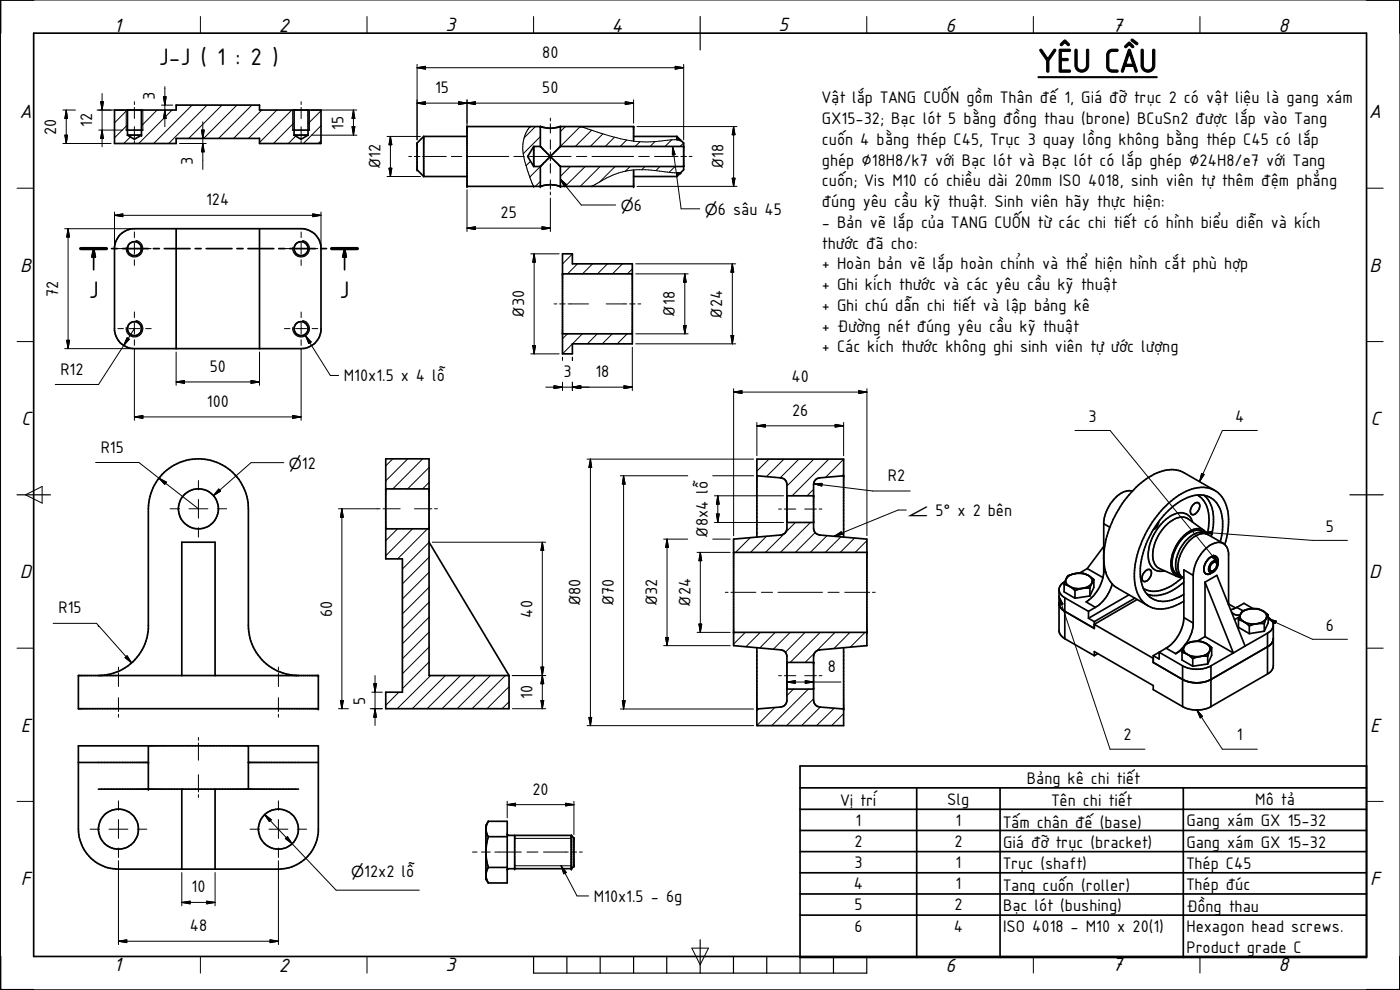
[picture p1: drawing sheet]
<svg xmlns="http://www.w3.org/2000/svg" width="420mm" height="297mm" viewBox="0 0 420 297" stroke-linecap="round" stroke-linejoin="round" font-family="sans-serif">
<g fill="none" stroke="#000" stroke-width=".3">
<path d="M.2 0h419.9v297h-419.9zM60.1 5v4.9M110.1 5v4.9M125.2 19.3v22.7M160.1 5v4.9M202.6 19.9l2.6 .4-2.6 .4zM205.2 19.3v22.7M260.1 5v4.9M310.1 5v4.9M360.1 5v4.9M18.9 33h3.7M19.9 33l.4 2.6h-.8z"/>
<path d="M19.9 33v10.1M29.1 33h8.2M29.6 39h7.3M30.2 30.5h.8l-.4 2.5zM30.6 39l.4 2.5h-.8zM30.6 28.1v15.9M37.9 33v6M38.2 33l-3.8 3.9M38.3 37.5l-3.9 3.9M40.3 30.5v.9M40.3 32.2v3.4M40.3 38v3.4"/>
<path d="M42.7 33l-.3 .3M42.9 33v6M47.1 33l-4.7 4.8M48.5 31.5h3.3M49.1 29h.8l-.4 2.5zM49.5 33l.4 2.6h-.8zM49.5 26v12M51.6 33l-10 10.1M53.2 31.5l-.3 .3M57.6 31.5l-11.5 11.6M60.5 39h.8l-.4 2.5zM60.9 36.5v14.3"/>
<path d="M62.1 31.5l-11.5 11.6M66.6 31.5l-10 10M71.1 31.5l-10 10M75.6 31.5l-10 10M78.6 33l-8.5 8.5M83.1 33l-8.5 8.5M87.6 33l-9.7 9.8M87.8 33v6M88.3 36.8l-6.2 6.3M90.4 30.5v.9M90.4 32.2v3.4M90.4 38v3.4"/>
<path d="M92.9 33v6M93.5 33h13.6M96.3 37.7l-5.3 5.4M96.3 33.2l-3.9 3.9M105.7 38h.8l-.4 2.6zM106.1 33l.4 2.6h-.8zM106.1 33v7.6M125.2 30.9l2.5-.4v.9zM125.2 20.3l2.5-.4v.8zM125.2 30.9h64.9M125.2 20.3h80M137.7 30.5l2.5 .4-2.5 .5z"/>
<path d="M137.7 30.5l5 .9v-.9l-5 .9zM140.2 30.9l2.5-.4v.9zM140.2 30v9.9M159 38l-.1 .2a10.2 10.2 0 0 0-1.9 7.9M159.1 38h.1M160.7 38l-3.4 3.3M165.2 35.4v.9M165.2 37.1v2.8M169.7 38l-1.5 1.5M174.1 38l-5.9 5.9M174.3 38h.1M174.3 38l6.6 2.1"/>
<path d="M177.5 39.1l-4.8 4.8M187.7 30.5l2.4 .4-2.4 .5zM190.1 30v7M191.2 38h30M220.2 38l.4 2.4h-.9zM220.2 38v17.9M5.1 56.5h5M18.9 43.1h14.4M19.5 40.6h.8l-.4 2.5zM39.1 41.1l-1.9 2M40.3 42.2v.9M53.9 43.1h8"/>
<path d="M60.9 43.1l.4 2.5h-.8zM88.8 40.8l-2.2 2.3M90.4 42.2v.9M93.5 40.6h13.6M96.3 42.2l-.8 .9M116.2 40.9h10M116.2 53h10M116.7 50.5h.9l-.4 2.5zM117.2 40.9l.4 2.5h-.9zM117.2 40.9v12.1M122.7 46.9h.8M124.3 46.9h1.7"/>
<path d="M126.8 46.9h7.1M135.5 46.9h3.1M140.2 46.9h12.5M140.2 56.9v12.6M154.2 46.9h3.1M157 46.1l1.2 4.7 2 5.1M158.9 46.9h12.5M159.2 48.4l-1.3 1.3M160.2 55.9h.1M162.2 54.4l-1.6 1.5M162.2 50l-3.2 3.1M162.2 41l-5.2 5.1"/>
<path d="M165.2 42v2.8M165.2 45.6v.8M165.2 47.5v.8M165.2 49.1v2.8M165.2 54v2.8M165.2 57.6v.9M165.2 59.4v10.1M168.2 53.8l1.9 1.7-.7 .5zM168.2 53.8l6.2 7.7h10.4M171.1 50l-2.9 2.9M173 46.9h3.1M175.6 50l-6 5.9"/>
<path d="M177.5 55.9h.1M177.7 46.9h12.4M180.1 50l-6 5.9M180.9 40.1a39.5 39.5 0 0 0 20.8 1.9l1.4-.1M180.9 40.2l-3.7 3.7M184.4 41.1l-2.8 2.8M184.6 50l-4.6 4.6M188.1 42l-2 1.9M189.1 50l-1.4 1.4M191.2 55.9h30M191.7 46.9h3.1M192.1 42.5l-1.5 1.4"/>
<path d="M193.6 50l-1 .9M196.4 46.9h7.1M196.6 42.5l-1.5 1.4M198.1 50l-1.3 1.2M201.6 42l-2 1.9M201.8 43.9l.8 2.5-.8 .1zM201.8 43.9l2.6 18.8h5.6M202.6 50l-1.8 1.7M203.1 51.9l-5.1-.5a33.1 33.1 0 0 0-8.4-.3 29.7 29.7 0 0 0-11.7 4.7l-.4 .1M204.3 46.9h1.7M205.1 42.9l-1 1M206.8 46.9h.9"/>
<path d="M219.7 53.5h.9l-.4 2.4zM410.1 56.5h5M19.4 68.6h20M20.4 68.6l.5 2.5h-.9zM20.4 68.6v36M34.4 64.6l2.5-.4v.8zM34.4 64.6h61.9M34.4 63.6v10M35.4 74.6h1.6M38.7 74.6h3.3M40.3 69.6v1.7M40.3 72.9v3.4"/>
<path d="M40.3 77.9v1.7M40.8 72.1a2.51 2.51 0 0 1 2 2.9 2.51 2.51 0 0 1-2.9 2.1 2.51 2.51 0 0 1-2-2.9M43.7 74.6h1.7M85.4 74.6h1.6M88.7 74.6h3.3M90.4 69.6v1.7M90.4 72.9v3.4M90.4 77.9v1.7M90.8 72.1a2.5 2.5 0 0 1 2 2.9 2.5 2.5 0 0 1-2.9 2.1 2.5 2.5 0 0 1-2-2.9M93.7 74.6h1.7M93.9 64.2l2.4 .4-2.4 .4zM96.3 63.6v10"/>
<path d="M140.2 68.5l2.5-.5v.9zM140.2 68.5h25M159.3 76.2h8.5M160.3 76.2l.4 2.5h-.8zM160.3 76.2v30M162.7 68l2.5 .5-2.5 .4zM171.8 76.2l-3 3M173.3 79.2l-3 3M177.8 79.2l-3 3M182.3 79.2l-3 3M186.8 79.2l-3 3M190.8 79.2h30"/>
<path d="M219.8 79.2l.4 2.5h-.8zM219.8 79.2v24M35.4 98.6h1.6M38.7 98.6h3.3M40.3 98.6h.1M40.3 93.6v1.7M40.3 96.9v3.4M40.3 98.6l-3.2 5.1M40.8 96.1a2.51 2.51 0 0 1 2 3 2.51 2.51 0 0 1-2.9 2 2.51 2.51 0 0 1-2-2.9M43.7 98.6h1.7M85.4 98.6h1.6M88.7 98.6h3.3"/>
<path d="M90.4 93.6v1.7M90.4 96.9v3.4M90.8 96.1a2.5 2.5 0 0 1 2 2.9 2.5 2.5 0 0 1-2.9 2.1 2.5 2.5 0 0 1-2-2.9M93.7 98.6h1.7M166.3 91.2h.8M168 91.2h1.6M170.5 91.2h6.1M181.9 91.2h6.2M189 91.2h1.6M189.8 80.7l-1.5 1.5M190.8 82.2h15.7M191.5 91.2h.8"/>
<path d="M205.1 97.7h.8l-.4 2.5zM205.5 82.2l.4 2.5h-.8zM205.5 82.2v18M5.1 102.5h5M19.4 104.6h20M20 102.1h.9l-.5 2.5zM37.1 103.7l-7.5 11.7h-13M38.1 101.3l.7 .5-1.7 1.9zM40.3 101.9v1.7M40.3 104.6v21.5M52.9 114.6l2.5-.4v.8zM52.9 114.6h25"/>
<path d="M52.9 105.6v10M75.3 114.2l2.6 .4-2.6 .4zM77.9 105.6v10M90.4 101.9v1.7M90.4 104.6v21.5M91.7 100.7l1.7 1.9-.7 .4zM91.7 100.7l7.4 11.9h2.5M159.3 106.2h8.5M159.9 103.7h.8l-.4 2.5zM163.8 116.2h26M166.3 115.7l2.5 .5-2.5 .4zM168.8 107.2v1"/>
<path d="M168.8 114.7v2.5M170.3 100.2l-1.5 1.4M171.8 116.2l2.5-.5v.9zM171.8 107.2v1M171.8 114.7v2.5M174.8 100.2l-6 6M179.3 100.2l-3 3M183.8 100.2l-3 3M187.3 115.7l2.5 .5-2.5 .4zM188.2 100.2l-3 3M189.8 103.1l-.1 .1M189.8 104.2v13"/>
<path d="M190.8 100.2h15.7M190.8 103.2h30M219.4 100.7h.8l-.4 2.5zM220.2 117.6l2.5-.4v.9zM220.2 116.6v44.1M220.2 117.6h40M257.7 117.2l2.5 .4-2.5 .5zM260.2 116.6v44.1M410.1 102.5h5M28.7 138.8h13l6 4.7M40.3 125.1l2.6-.4v.8zM40.3 125.1h50.1"/>
<path d="M85.2 138.8h-9.9l-11.3 9.9M87.8 124.7l2.6 .4-2.6 .4zM117.9 137.7l-2.1 2.1M122.4 137.7l-6.6 6.6M126.9 137.7l-9 9M176.2 137.8h50M177.2 137.8l.4 2.5h-.9zM177.2 137.8v79.9M227.1 127.8l2.6-.5v.8zM227.1 127.8h26.1M227.1 126.7v10M230.8 137.8l-3.7 3.6"/>
<path d="M235.3 137.8l-5.3 5.2M239.8 137.8l-5.7 5.6M244.3 137.8l-8.1 8M248.7 137.8l-11 11M250.6 127.3l2.6 .5-2.6 .3zM253.2 137.8l-5.4 5.4M253.2 126.7v10M322.6 129.2h10.6l32.3 39.6M377.3 129.2h-10.5l-6.8 15.3M7.7 148.5l4.9-2.5v5zM47.7 143.5l2.2 1.2-.5 .6zM47.7 143.5l11.9 9.2"/>
<path d="M51 152.7h2.9M56.7 152.7h5.7M59.6 152.7h.1M59.6 144.2v2.8M59.6 149.9v5.6M59.6 158.3v2.9M65.2 152.7h2.8M65.6 146.7l.6 .7-2.2 1.3zM101.6 152.7h12.5M102.6 152.7l.4 2.5h-.8zM102.6 152.7v59.9M114.9 152.7h5.2"/>
<path d="M119.3 158.7l-3.5 3.5M123.8 158.7l-8 8.1M124.4 152.7h5.2M128.3 158.7l-9 9M128.8 144.7l-2 2M128.8 140.3l-6.5 6.4M130.4 152.7h.9M186.2 142.7h20.2M187.1 142.7l.5 2.5h-.8zM187.1 142.7v70M213.9 142.7h12.3M214.4 156.8h20.8"/>
<path d="M214.4 148.8h20.8M215 154.2h.8l-.4 2.6zM215.4 148.8l.4 2.5h-.8zM215.4 148.8v8M233.7 152.7h.8M235.4 152.7h3.4M238.7 156.8l-3 3M241.5 152.7h3.5M243.2 156.8l-9 8.9M244.2 145.1l2.5-.1-.1 .8zM244.2 146.8l-2 2M244.2 145.1l2.5 .3h-.5"/>
<path d="M244.6 159.8l-5.9 5.9M245.8 152.7h.9M246.2 145.4h.1M246.2 145.4l15.7 1.9h11.3M253.2 142.3l-.5 .5M272 153h-2.5l-19.2 7.9M360.6 142l.8 .4-1.4 2.1zM361.3 159.7l2.6-.2-.1 .8zM361.3 159.7l32.6 2.4h10.5M128.8 176.2l-8 8M128.8 171.7l-8 8M128.8 167.2l-8 8"/>
<path d="M128.8 162.7l-8 8M129.7 162.7h34.1M162.8 162.7l.4 2.4h-.9zM162.8 162.7v49.9M199.2 161.8h7.2M200.2 161.8l.4 2.5h-.8zM200.2 161.8v31.9M209.2 165.7h9.9M210.2 165.7l.4 2.5h-.8zM210.2 165.7v24M213.9 161.8h5.2M217.7 177.7h.8"/>
<path d="M219.4 177.7h7.5M220.2 161.7v.1M225.2 161.3l-4.4 4.4M228.5 177.7h3.3M230.1 160.9l-4.9 4.8M233.5 177.7h13.3M235.5 160l-5.8 5.7M248.2 160.7l-5 5M248.5 177.7h3.3M250.3 160.9l2.2-1.3 .3 .7zM252.4 161.1l-4.7 4.6M253.5 177.7h7.5"/>
<path d="M256.5 161.4l-4.3 4.3M260.2 162.2l-3.5 3.5M261.8 177.7h.9M317.8 179l1.2 2.2-.8 .3zM317.8 179l15.4 45.8h10.4M363.6 167.1l.7-.6 1.2 2.3zM5.1 194.5h5M15.9 187h13.1l.5 .7M29.5 187.7h.1M29.5 187.7l10 11.2M37.5 197.3l.6-.5 1.4 2.1zM128.8 198.6l-8 8"/>
<path d="M128.8 194.1l-8 8M128.8 189.7l-8 8M128.8 185.2l-8 8M128.8 180.7l-8 8M199.2 193.7h19.9M199.8 191.3h.8l-.4 2.4zM209.2 189.7h9.9M209.8 187.2h.8l-.4 2.5zM223.7 189.7l-3.5 3.6M228.2 189.7l-4.4 4.4M232.7 189.7l-4.7 4.7M237.1 189.7l-5 5.1"/>
<path d="M241.6 189.7l-5.9 6M244.6 195.7l-3 3.1M246.2 189.7l-9.1 9.1M250.6 189.7l-5.7 5.8M255.1 189.7l-4.8 4.9M259.6 189.7l-4.4 4.5M260.2 193.7l-.1 .1M380.6 185.7l2.5 .7-.4 .7zM380.6 185.7l13.3 6.1h10.5M410.1 194.5h5M35.5 200.2v.8M35.5 201.8v4.2"/>
<path d="M35.5 209.3v4.2M35.5 214.3v.9M83.6 200.2v.8M83.6 201.8v4.2M83.6 209.3v4.2M83.6 214.3v.9M101.6 212.6h3M102.2 210.2h.8l-.4 2.4zM111.1 212.6h3.7M111.6 207.7h3.2M112.2 205.1h.8l-.4 2.6zM112.6 212.6l.4 2.6h-.8z"/>
<path d="M112.6 202.7v15M119.7 207.7l-3.9 3.9M129.2 202.7l-10 9.9M133.7 202.7l-10 9.9M138.2 202.7l-10 9.9M142.7 202.7l-10 9.9M147.2 202.7l-10 9.9M151.7 202.7l-10 9.9M152.8 210.6l-2.1 2M152.8 206l-6.6 6.6M153.7 202.7h10.1M153.7 212.6h10.1"/>
<path d="M162.3 200.2h.9l-.4 2.5zM162.3 210.2h.9l-.4 2.4zM162.8 202.7l.4 2.4h-.9zM176.2 217.7h50M176.7 215.3h.9l-.4 2.4zM186.2 212.7h40M186.8 210.2h.8l-.5 2.5zM227.7 212.7l-.6 .5M232.6 212.3l-5.5 5.4M233.7 202.7h.8M235.4 202.7h3.4M236.2 204.6l2.5-.4v.8z"/>
<path d="M236.2 204.6h16.2M238.1 206.8l-1.9 1.9M241.5 202.7h3.5M241.7 204.2l2.5 .4-2.5 .4zM242.6 206.8l-11 10.9M244.2 209.7l-8.1 8M245.8 202.7h.9M246.2 212.1l-5.6 5.6M250.3 212.5l-5.2 5.2M253.2 214.1l-3.6 3.6M359.2 213l1.7 1.9-.7 .5zM359.2 213l7.6 11.8h10.5"/>
<path d="M59.6 221.3v.8M59.6 222.9v5.2M59.6 232.5v5.1M59.6 238.4v.9M5.1 240.5h5M27 248.8h2.9M32.7 248.8h5.7M35.5 240.3v2.8M35.5 245.9v5.7M35.5 254.4v2.9M35.5 258.3v25.1M41.2 248.8h2.9"/>
<path d="M75 248.8h2.9M79.4 244.4l2 1.6-.6 .5zM79.4 244.4l8.3 8.8M80.7 248.8h5.7M83.6 240.3v2.8M83.6 245.9v5.7M83.6 254.4v2.9M83.6 258.3v25.1M85.6 251.6l.7-.6 1.4 2.2zM87.7 253.2l13.2 13.9h24.9M89.2 248.8h2.8M141.8 255.7h1.4"/>
<path d="M144.5 255.7h2.6M148.5 255.7h8M152.2 241.4l2.5-.4v.8zM152.2 241.4h20M152.2 240.4v5M154.5 251.5h17M154.5 259.8h17M158.1 255.7h3.3M163.1 255.7h7.4M168.4 259.8l1.6 2-.8 .4zM168.4 259.8l4.8 9h3.4M169.7 241l2.5 .4-2.5 .4z"/>
<path d="M171.4 255.7h1.6M172.2 240.4v10M173.9 255.7h.8M410.1 240.5h5M54.6 270.8l2.5-.4v.8zM54.6 270.8h9.9M54.6 261.8v10M62 270.4l2.5 .4-2.5 .4zM64.5 261.8v10M35.5 282.4l2.5-.4v.8zM35.5 282.4h48.1M60.1 287v5"/>
<path d="M81.1 282l2.5 .4-2.5 .4zM110.1 287v5M207.6 284.5h5l-2.5 5zM310.1 287v5M360.1 287v5"/>
</g>
<g fill="none" stroke="#000" stroke-width=".51">
<path d="M10.1 0h-9.9v9.9M410.1 0h10v9.9M34.4 33h18.5v-1.5h25v1.5h18.4v10.1h-18.4v-1.6h-25v1.6h-18.5zM37.9 39h5M38.3 33v7.6M42.4 33v7.6M87.8 39h5.1M88.3 33v7.6M92.4 33v7.6M162.2 38v5.9M168.2 38v5.9M38.3 40.6l2 1.2 2.1-1.2"/>
<path d="M38.3 40.6h4.1M88.3 40.6l2.1 1.2 2-1.2M88.3 40.6h4.1M127.2 40.9v12.1M127.2 40.9l-2 2v8l2 2.1M127.2 53h13M127.2 40.9h13M160.2 50h2M160.2 43.9l-1.8 3 1.8 3.1M160.2 43.9h2M160.2 43.9v6.1M162.2 50v5.9"/>
<path d="M162.2 43.9l6 6.1M168.2 50h37M168.2 43.9h37M168.2 50v5.9M168.2 43.9l-6 6.1M190.1 42.3v-4.3h-22a8.4 8.4 0 0 1-5.8 0h-22.1v17.9h22.1a8.3 8.3 0 0 1 5.8 0h22v-4.9M190.1 53h13M190.1 40.9h13M203.1 40.9v1l1.1 .1M203.1 40.9l1.1 1.1M204.2 42l1 .9v8l-2.1 2.1M204.2 51.9h-1.1v1.1"/>
<path d="M24.2 74.6h7.8M28.1 74.6l.5 2.5h-1zM28.1 74.6v6.3M33.5 74.6h1.8M36.1 70.4l1.9-1.3 1.8-.5h51.2a6 6 0 0 1 5.3 5.4v25.2a6 6 0 0 1-5.9 5.4h-50.1a6 6 0 0 1-5.9-5.4v-25.2l.4-1.7zM36.8 74.6h7.7M46 74.6h1.8M49.3 74.6h7.8M52.9 68.6v36M58.6 74.6h1.8M61.9 74.6h7.7M71.1 74.6h1.8"/>
<path d="M74.4 74.6h7.8M77.9 68.6v36M83.6 74.6h1.9M86.9 74.6h7.8M96.2 74.6h1.8M99.5 74.6h7.8M103.4 74.6l.5 2.5h-1zM103.4 74.6v6.3M168.8 76.2h3v3h18v24h-18v3h-3zM168.8 82.2h21M168.8 100.2h21M115.8 137.7h13v65h24v9.9h-37v-4.9h5v-40h-5z"/>
<path d="M115.8 158.7h13M115.8 146.7h13M227.1 142.7l7.2 .7a1.96 1.96 0 0 1 1.9 2v13.1a2 2 0 0 1-1.9 2l-14.1 1.3v31.9l14.1 1.3a1.96 1.96 0 0 1 1.9 2v13.1a2.08 2.08 0 0 1-1.9 2l-7.2 .6M236.2 156.8h8M236.2 148.8h8M253.2 142.7l-7.2 .7a1.96 1.96 0 0 0-1.8 2v13.1a2 2 0 0 0 1.8 2l14.2 1.3v31.9l-14.2 1.3a1.96 1.96 0 0 0-1.8 2v13.1a2.08 2.08 0 0 0 1.8 2l7.2 .6M331.2 157.1l1.9 1.1M339.8 147.4a5.7 5.7 0 0 0-5.8 2.8 12.1 12.1 0 0 0-2.8 6.4v15.4a12 12 0 0 1-5.2 8.6l2.7 1.6M347.8 156.5a2.98 2.98 0 0 1-1.7 2.4M357.9 156.7a3.8 3.8 0 0 0-5.7-2.3 14.4 14.4 0 0 0-7.5 13.6 3.7 3.7 0 0 0 4.8 3.3M358 151.5l.3-.2a1.05 1.05 0 0 1 1.5-.3 2.52 2.52 0 0 1-2 3.4 1.73 1.73 0 0 1 0-2.7zM359.4 148.5a9 9 0 0 1 3.3 9.3l-.4 2.5"/>
<path d="M361.3 159.1l-4.7-3.4a4.6 4.6 0 0 0-5.5 .9 13 13 0 0 0-5 11.6l.6 1.3 .9 .9 5.7 2.6M361.3 148.6a9.9 9.9 0 0 1 2.8 8.9l-.6 3.5M364.6 147.2l-9.2-5.3a10.3 10.3 0 0 0-10.6 1.3 31.9 31.9 0 0 0-13.6 23.5M128.8 162.7l24 40M220.2 165.7h40M227.1 161.1v-23.3h26.1v23.3M317.8 177.3l.7 1.3 1.1 .8M319.4 175.3v2.3l3.2 1.9M319.4 175.3l1.6 .6M319.6 179.4v12.2M319.6 179.4l7.1 4M319.6 174.4a3.8 3.8 0 0 0-1.8 2.2v12.9l.5 1 1.3 1.1"/>
<path d="M319.9 174a1.81 1.81 0 0 0 1.1 1.9M319.9 173.7l-.5 1.6M319.9 173.7l-.1 .3M321 175.9l1.6 .6h2.3M321 175.9l1.6 1.3M322.6 177.2v2.3M323.3 172l-2.7 .7-.7 1M324.2 172l1.7 .3M324.9 176.5l-2.3 .7M326.3 172.5l.4 .2M326.3 170.6l4.7 2.7M326.3 170.6l-2.4 1.4"/>
<path d="M326.7 172.7l1.6 1.2M326.7 172.7a1.92 1.92 0 0 1 1.1 1.9M326.7 172.7l-1.7-.7h-1.8a4.2 4.2 0 0 0-3.3 1.7M327.1 178.8l-4.5 .7M327.1 176.5v2.3M327.1 176.5h-2.2M327.7 174.9l-.1 .3a4 4 0 0 1-2.7 1.3M327.7 174.9l-.6 1.6M327.8 174.6l-.1 .3M328.3 173.9v2.3l-1.2 2.6M328.3 173.9l-.5 .7M331.2 164l-4.9 6.6"/>
<path d="M331.2 171.4l.7 .3M331.2 167.6a9.9 9.9 0 0 0 4.2 8.9l9.2 5.3M333.8 175.2a11.9 11.9 0 0 1-5.1 7M338.8 178.5l-12.1 7M340.6 179.5l-12.2 7M341.3 179.9l-12.9 7.4 17.7 10.2M343.1 176.6a6.7 6.7 0 0 0 9.3 3.2l2.9-1.5M343.6 171.5a1.06 1.06 0 0 1 .9-.6 1.06 1.06 0 0 1 1 .5 2.51 2.51 0 0 1-2.4 3 2 2 0 0 1 .5-2.9zM354.4 173l.3 .2M354.7 173.2l.6 .3M354.8 173.3a11.7 11.7 0 0 1-10.1 3.9l-1.5-.6M355.3 174.7a11.9 11.9 0 0 1-10.5 3.7l-.6-.1"/>
<path d="M358.1 172.6a11.2 11.2 0 0 1 6.5-9.7 2.99 2.99 0 0 1 4.1 3.1v15.2M358.1 172.6v14.9a10.6 10.6 0 0 1-2.2 5.6M358.1 172.6l-2.8-1.6v14.3M361.6 174.7l3.6-2.1 8.5 21.2M361.6 174.7v16.3M361.6 174.7l8.6 21.2M361.9 160a4.5 4.5 0 0 0-6.4 .9 10.9 10.9 0 0 0-3.6 9.4l.8 1.6 1.7 1.1M361.9 160a4.3 4.3 0 0 0-4.8 1.1 11.3 11.3 0 0 0-4.1 9.9l.5 1.2 .9 .8M361.9 160l.3 .3M362.2 160.3a5.7 5.7 0 0 0-5.8 2.6 9.5 9.5 0 0 0-2.4 9.4l.7 .9M362.2 160.3l5 2.8M362.2 160.3a3.3 3.3 0 0 0-5-1 11.8 11.8 0 0 0-5.6 11.6 3.1 3.1 0 0 0 3.1 2.3"/>
<path d="M362.7 167.7a1.52 1.52 0 0 1 1.5-.9 1.52 1.52 0 0 1 1.3 1.2v1.5a3.4 3.4 0 0 1-3.4 2.8 2.12 2.12 0 0 1-.5-2.8zM363.7 169.1a.77 .77 0 0 1 .9-.5 .77 .77 0 0 1 .6 .8 1.62 1.62 0 0 1-1.9 1.8l-.2-1.1zM365.5 168.9l-.2-.5a1.51 1.51 0 0 0-2.3 1.1 1.51 1.51 0 0 0 .4 2.3l.7-.2M366.2 162.6a13.7 13.7 0 0 0-1-11.6 7 7 0 0 0-8.8-1.7 25.9 25.9 0 0 0-13.6 17.6 15.3 15.3 0 0 0 .3 9.7M367.6 163.4a18.4 18.4 0 0 0-.1-13 7.5 7.5 0 0 0-9.9-3.6 26.3 26.3 0 0 0-12.3 10.8 26.1 26.1 0 0 0-4.4 18.8 7.7 7.7 0 0 0 10.5 5.8l3.9-1.8M220.2 189.7h40M227.1 194.4v23.3h26.1v-23.3M236.2 198.8h8M317.8 181.4l.5 .9 .9 .9 9.2 5.4v-2.1M319.6 191.6l8.8 5.1M326.7 183.4v2.1M326.7 185.5l1.7 1"/>
<path d="M328.4 196.7v-1.2l17.7 10.2v1.2l8.8 5.1M328.7 182.2l-2 1.2M329.5 196.1l-1.1 .6M347.9 195.7l7 4.1M347.9 195.7v2l-1.8-1M347.9 195.7l-1.8 1M350 194.5l2.8 1.6M350 194.5l-2.1 1.2M354.7 195.7v2.3l3.3 1.9M354.7 195.7h.2a8.8 8.8 0 0 0 5.3 1.3M354.9 199.8v12.2M354.9 199.8a9.3 9.3 0 0 0 8.5 0"/>
<path d="M355 194.8l-2.2 1.3M355.3 194.1a1.99 1.99 0 0 0 1.4 2.5l1.3 1M355.3 194.1l-.6 1.6M355.3 185.3l2.8 1.6M355.3 185.3a11.8 11.8 0 0 1-5.3 9.2M355.5 193.8l-.2 .3M355.5 193.6l-1.1 1.3-1.6 1.2M355.6 193.6l-.1 .2M355.9 193.1l-.3 .5M358 197.6v2.3M358.1 192.5l-1.9 .7-.7 .6M358.1 192.5l-2.2 .6"/>
<path d="M358.1 192.5l2.3-.1 1.6 .7M359.5 192.4l1.4 .2 1.1 .5M360.2 197l-2.2 .6M361.6 191l-2.4 1.4-1.1 .1M361.6 191l8.6 4.9M362 193.1l1.6 1.2M362 193.1a1.75 1.75 0 0 1 .9 2.5M362.4 199.2l-4.4 .7M362.4 196.9v2.3M362.4 196.9l-2.2 .1M362.9 195.6l-.5 1.3M362.9 195.6l-1 .9-1.7 .5"/>
<path d="M363.4 199.8v12.2M363.6 194.3v2.3l-1.2 2.6M363.6 194.3l-.7 1.3M368.7 181.2l2.1 1.2M368.7 181.2l.1 .4M369.6 183.6l1.1 .8 1.5 .1M370.2 195.9l-6.8 3.9M371.2 182.2l1.8 1.1M371.2 182.2l-1.9 .7M371.2 182.2l2.1-1.2 2.8 1.6M371.7 185.9v2.3l3.2 1.9M372 185l-.3 .9"/>
<path d="M372 185l-1.5 .9M372.3 184.3a1.72 1.72 0 0 0 1 2.3l1.6 1.2M372.3 184.3l-.3 .7M372.4 184l-.1 .3M373.5 183.1l-.6 .2-.5 .7M373.5 183.2l-1.1 .9M373.7 193.8l-3.5 2.1M374.9 187.8v2.3M375.1 182.7l-1.6 .5M375.1 182.7l-1.6 .4M375.1 182.7l2.2-.1 1.7 .7M375.7 182.6l-.6 .1"/>
<path d="M376.5 182.6l1.7 .4M378.6 183.1l.4 .2M379 183.3l1.6 1.2M379 183.3a1.81 1.81 0 0 1 1 2.2M379.4 189.4l-4.5 .7M379.4 187.1v2.3M379.4 187.1h-1.7l-2.8 .7M380 185.5l-.6 1.6M380 185.5a5.7 5.7 0 0 1-7.5 .7l-.8-.3M380.4 190v12.2M380.4 190l-6.7 3.8M380.6 185.2l.3 .3a2.67 2.67 0 0 1 1.2 1.8v12.9l-.6 1.2-1.1 .8"/>
<path d="M380.6 184.5v2.4l-1.2 2.5M380.6 184.5l-.6 1M382.1 191.6l-.1 .7a3.3 3.3 0 0 1-1.6 1.8l-17 9.8a9.6 9.6 0 0 1-8.5 0l-8.8-5.1v-2.1M382.1 187.6a3 3 0 0 1-1.7 2.4M23.5 202.7h72v9.9h-72zM29.5 202.7a15.1 15.1 0 0 0 15-14.1v-35.9a15 15 0 0 1 15-15 15 15 0 0 1 15 15v35a15 15 0 0 0 15.1 15M54.6 202.7v-40h9.9v40M236.2 206.8h8M354.9 212a9.3 9.3 0 0 0 8.5 0M380.4 202.2l-17 9.8M23.5 223.8h72v25.8a12 12 0 0 1-11.9 11.2h-48.1a12.1 12.1 0 0 1-12-12zM23.5 228.8h21"/>
<path d="M29.5 236.8h60.1M44.5 223.8v13M54.6 236.8v24M64.5 236.8v24M74.5 223.8v13M74.5 228.8h21M240.1 236.4h170M275.1 236.4v50.9M300.1 236.4v50.9M355.1 236.4v50.9M410.1 229.8h-170v57.5h170v-277.4h-400v277.1h400M145.8 249l.7 2"/>
<path d="M145.8 256.2l.7 4.1M146.5 246.4h5.7v18.5h-5.7M146.5 251h5.7M146.5 246.4l-.7 2.1M146.5 246.4l-.7 1.2v16.1l.7 1.2M146.5 251l-.7 4.1M152.2 250.4l.4 .3h18.9M154.5 250.7v9.9M171.5 250.7v9.9M171.5 250.7l.7 .7v8.5l-.7 .7M240.1 242.8h170M240.1 249.2h170"/>
<path d="M240.1 255.5h170M145.8 262.9l.7 2M146.5 260.3h5.7M146.5 260.3l-.7 2M171.5 260.6h-18.9l-.4 .3M240.1 261.9h170M240.1 268.2h170M240.1 274.6h170M.2 287v10h9.9M420.1 287v10h-10"/>
<circle cx="40.4" cy="74.6" r="2.1"/>
<circle cx="90.3" cy="74.6" r="2.11"/>
<circle cx="40.4" cy="98.6" r="2.1"/>
<circle cx="90.4" cy="98.6" r="2.09"/>
<circle cx="59.6" cy="152.7" r="6"/>
<circle cx="35.5" cy="248.8" r="6"/>
<circle cx="83.5" cy="248.8" r="6"/>
</g>
<g fill="#000">
<circle cx="42.4" cy="33" r=".25"/>
<circle cx="140.2" cy="38" r=".25"/>
<circle cx="162.2" cy="38" r=".25"/>
<circle cx="168.2" cy="38" r=".25"/>
<circle cx="190.1" cy="38" r=".25"/>
<circle cx="42.4" cy="40.6" r=".25"/>
<circle cx="125.2" cy="50.9" r=".25"/>
<circle cx="140.2" cy="55.9" r=".25"/>
<circle cx="162.2" cy="55.9" r=".25"/>
<circle cx="168.2" cy="55.9" r=".25"/>
<circle cx="190.1" cy="55.9" r=".25"/>
<circle cx="204.2" cy="42" r=".25"/>
<circle cx="204.2" cy="51.9" r=".25"/>
<circle cx="115.8" cy="146.7" r=".25"/>
<circle cx="128.8" cy="146.7" r=".25"/>
<circle cx="236.2" cy="148.8" r=".25"/>
<circle cx="244.2" cy="148.8" r=".25"/>
<circle cx="220.2" cy="189.7" r=".25"/>
<circle cx="236.2" cy="198.8" r=".25"/>
<circle cx="244.2" cy="198.8" r=".25"/>
<circle cx="260.2" cy="189.7" r=".25"/>
<circle cx="95.5" cy="202.7" r=".25"/>
<circle cx="95.5" cy="212.6" r=".25"/>
<circle cx="227.1" cy="212.7" r=".25"/>
<circle cx="253.2" cy="212.7" r=".25"/>
<circle cx="44.5" cy="236.8" r=".25"/>
<circle cx="44.5" cy="228.8" r=".25"/>
<circle cx="172.2" cy="259.9" r=".25"/>
<circle cx="145.8" cy="263.7" r=".25"/>
<circle cx="154.5" cy="260.6" r=".25"/>
<circle cx="171.5" cy="260.6" r=".25"/>
</g>
<path d="M24.2 74.6h7.8M99.5 74.6h7.8" fill="none" stroke="#000" stroke-width=".99"/>
<g fill="#000">
<path d="M125.2 20.3l2.5-.4v.8zM19.9 33l.4 2.6h-.8zM30.2 30.5h.8l-.4 2.5zM49.1 29h.8l-.4 2.5zM49.5 33l.4 2.6h-.8zM60.5 39h.8l-.4 2.5zM105.7 38h.8l-.4 2.6zM106.1 33l.4 2.6h-.8zM125.2 30.9l2.5-.4v.9zM137.7 30.5l2.5 .4-2.5 .5zM140.2 30.9l2.5-.4v.9zM187.7 30.5l2.4 .4-2.4 .5z"/>
<path d="M202.6 19.9l2.6 .4-2.6 .4zM19.5 40.6h.8l-.4 2.5zM30.6 39l.4 2.5h-.8zM60.9 43.1l.4 2.5h-.8zM116.7 50.5h.9l-.4 2.5zM117.2 40.9l.4 2.5h-.9zM168.2 53.8l1.9 1.7-.7 .5zM201.8 43.9l.8 2.5-.8 .1zM219.7 53.5h.9l-.4 2.4zM220.2 38l.4 2.4h-.9zM20.4 68.6l.5 2.5h-.9zM28.1 74.6l.5 2.5h-1z"/>
<path d="M34.4 64.6l2.5-.4v.8zM93.9 64.2l2.4 .4-2.4 .4zM103.4 74.6l.5 2.5h-1zM140.2 68.5l2.5-.5v.9zM160.3 76.2l.4 2.5h-.8zM162.7 68l2.5 .5-2.5 .4zM205.1 97.7h.8l-.4 2.5zM205.5 82.2l.4 2.5h-.8zM219.8 79.2l.4 2.5h-.8zM20 102.1h.9l-.5 2.5zM38.1 101.3l.7 .5-1.7 1.9zM52.9 114.6l2.5-.4v.8z"/>
<path d="M75.3 114.2l2.6 .4-2.6 .4zM91.7 100.7l1.7 1.9-.7 .4zM159.9 103.7h.8l-.4 2.5zM166.3 115.7l2.5 .5-2.5 .4zM171.8 116.2l2.5-.5v.9zM187.3 115.7l2.5 .5-2.5 .4zM219.4 100.7h.8l-.4 2.5zM220.2 117.6l2.5-.4v.9zM257.7 117.2l2.5 .4-2.5 .5zM40.3 125.1l2.6-.4v.8zM87.8 124.7l2.6 .4-2.6 .4zM227.1 127.8l2.6-.5v.8z"/>
<path d="M250.6 127.3l2.6 .5-2.6 .3zM47.7 143.5l2.2 1.2-.5 .6zM65.6 146.7l.6 .7-2.2 1.3zM102.6 152.7l.4 2.5h-.8zM177.2 137.8l.4 2.5h-.9zM187.1 142.7l.5 2.5h-.8zM215 154.2h.8l-.4 2.6zM215.4 148.8l.4 2.5h-.8zM244.2 145.1l2.5-.1-.1 .8zM250.3 160.9l2.2-1.3 .3 .7zM360.6 142l.8 .4-1.4 2.1zM361.3 159.7l2.6-.2-.1 .8z"/>
<path d="M162.8 162.7l.4 2.4h-.9zM200.2 161.8l.4 2.5h-.8zM210.2 165.7l.4 2.5h-.8zM363.6 167.1l.7-.6 1.2 2.3zM37.5 197.3l.6-.5 1.4 2.1zM199.8 191.3h.8l-.4 2.4zM209.8 187.2h.8l-.4 2.5zM317.8 179l1.2 2.2-.8 .3zM380.6 185.7l2.5 .7-.4 .7zM102.2 210.2h.8l-.4 2.4zM112.2 205.1h.8l-.4 2.6zM112.6 212.6l.4 2.6h-.8z"/>
<path d="M162.3 200.2h.9l-.4 2.5zM162.3 210.2h.9l-.4 2.4zM162.8 202.7l.4 2.4h-.9zM176.7 215.3h.9l-.4 2.4zM186.8 210.2h.8l-.5 2.5zM236.2 204.6l2.5-.4v.8zM241.7 204.2l2.5 .4-2.5 .4zM359.2 213l1.7 1.9-.7 .5zM79.4 244.4l2 1.6-.6 .5zM85.6 251.6l.7-.6 1.4 2.2zM152.2 241.4l2.5-.4v.8zM169.7 241l2.5 .4-2.5 .4z"/>
<path d="M54.6 270.8l2.5-.4v.8zM62 270.4l2.5 .4-2.5 .4zM168.4 259.8l1.6 2-.8 .4zM35.5 282.4l2.5-.4v.8zM81.1 282l2.5 .4-2.5 .4z"/>
</g>
<g fill="none" stroke="#000" stroke-width=".35">
<path d="M210.1 5v10M5.1 148.5h10M405.1 148.5h10M160.1 287v5h100v-5M170.1 287v5M180.1 287v5M190.1 287v5M200.1 287v5M210.1 282v10M220.1 287v5M230.1 287v5M240.1 287v5"/>
<path d="M250.1 287v5"/>
</g>
<path d="M311.6 23.2h35.6" fill="none" stroke="#000" stroke-width=".63"/>
<text font-size="10.7" x="311.7" y="21.7">YÊU CẦU</text>
<g font-size="7.7">
<text x="47.7" y="19.5">J-J ( 1 : 2 )</text>
<text x="26.6" y="89.5">J</text>
<text x="101.9" y="89.5">J</text>
</g>
<g font-size="6.2">
<text x="34.2" y="9.5">1</text>
<text x="83.7" y="9.6">2</text>
<text x="133.7" y="9.4">3</text>
<text x="183.5" y="9.5">4</text>
<text x="233.6" y="9.4">5</text>
<text x="283.7" y="9.6">6</text>
<text x="333.7" y="9.5">7</text>
<text x="383.7" y="9.5">8</text>
<text x="5.8" y="35.5">A</text>
<text x="410.8" y="35.5">A</text>
<text x="6" y="81.5">B</text>
<text x="411" y="81.5">B</text>
<text x="6.3" y="127.5">C</text>
<text x="411.3" y="127.5">C</text>
<text x="6" y="173.5">D</text>
<text x="410.9" y="173.5">D</text>
<text x="6.3" y="219.5">E</text>
<text x="411.2" y="219.5">E</text>
<text x="6.3" y="265.5">F</text>
<text x="411.2" y="265.5">F</text>
<text x="34.2" y="291.5">1</text>
<text x="83.7" y="291.6">2</text>
<text x="133.7" y="291.4">3</text>
<text x="283.7" y="291.6">6</text>
<text x="333.7" y="291.5">7</text>
<text x="383.7" y="291.5">8</text>
</g>
<g font-size="5.4">
<text x="162.8" y="17.4">80</text>
<text x="46.5" y="30" transform="rotate(-90 46.5 30)">3</text>
<text x="130.6" y="28">15</text>
<text x="162.8" y="28">50</text>
<text x="246.7" y="31">Vật lắp TANG CUỐN gồm Thân đế 1, Giá đỡ trục 2 có vật liệu là gang xám</text>
<text x="16.9" y="40.5" transform="rotate(-90 16.9 40.5)">20</text>
<text x="27.6" y="38.2" transform="rotate(-90 27.6 38.2)">12</text>
<text x="103.1" y="38.9" transform="rotate(-90 103.1 38.9)">15</text>
<text x="246.7" y="37.2">GX15-32; Bạc lót 5 bằng đồng thau (brone) BCuSn2 được lắp vào Tang</text>
<text x="246.7" y="43.4">cuốn 4 bằng thép C45, Trục 3 quay lồng không bằng thép C45 có lắp</text>
<text x="57.9" y="49.4" transform="rotate(-90 57.9 49.4)">3</text>
<text x="114.2" y="50.8" transform="rotate(-90 114.2 50.8)">Ø12</text>
<text x="217.2" y="50.8" transform="rotate(-90 217.2 50.8)">Ø18</text>
<text x="246.7" y="49.7">ghép ∅18H8/k7 với Bạc lót và Bạc lót có lắp ghép ∅24H8/e7 với Tang</text>
<text x="246.7" y="55.9">cuốn; Vis M10 có chiều dài 20mm ISO 4018, sinh viên tự thêm đệm phẳng</text>
<text x="61.9" y="61.6">124</text>
<text x="150.2" y="65.5">25</text>
<text x="190.2" y="63.3">6</text>
<text x="215.5" y="64.4">6 sâu 45</text>
<text x="246.7" y="62.1">đúng yêu cầu kỹ thuật. Sinh viên hãy thực hiện:</text>
<text x="246.7" y="68.4">- Bản vẽ lắp của TANG CUỐN từ các chi tiết có hình biểu diễn và kích</text>
<text x="246.7" y="74.6">thước đã cho:</text>
<text x="246.7" y="80.8">+ Hoàn bản vẽ lắp hoàn chỉnh và thể hiện hình cắt phù hợp</text>
<text x="17.5" y="89.1" transform="rotate(-90 17.5 89.1)">72</text>
<text x="246.7" y="87.1">+ Ghi kích thước và các yêu cầu kỹ thuật</text>
<text x="157.3" y="95.4" transform="rotate(-90 157.3 95.4)">Ø30</text>
<text x="202.6" y="95" transform="rotate(-90 202.6 95)">Ø18</text>
<text x="216.8" y="95.6" transform="rotate(-90 216.8 95.6)">Ø24</text>
<text x="246.7" y="93.3">+ Ghi chú dẫn chi tiết và lập bảng kê</text>
<text x="246.7" y="99.5">+ Đường nét đúng yêu cầu kỹ thuật</text>
<text x="246.7" y="105.7">+ Các kích thước không ghi sinh viên tự ước lượng</text>
<text x="18.1" y="112.4">R12</text>
<text x="62.9" y="111.6">50</text>
<text x="169.1" y="113.2">3</text>
<text x="178.7" y="113.2">18</text>
<text x="103.2" y="114.4">M10x1.5 x 4 lỗ</text>
<text x="237.6" y="114.7">40</text>
<text x="62" y="122.1">100</text>
<text x="237.7" y="124.8">26</text>
<text x="326.6" y="126.6">3</text>
<text x="370.7" y="126.6">4</text>
<text x="30.2" y="135.8">R15</text>
<text x="90.6" y="140.6">12</text>
<text x="266.4" y="144.4">R2</text>
<text x="280.7" y="154.9">5° x 2 bên</text>
<text x="212.4" y="161.3" transform="rotate(-90 212.4 161.3)">Ø x4 lỗ</text>
<text x="212.4" y="157.8" transform="rotate(-90 212.4 157.8)">8</text>
<text x="397.9" y="159.5">5</text>
<text x="17.5" y="184">R15</text>
<text x="99.6" y="185.1" transform="rotate(-90 99.6 185.1)">60</text>
<text x="159.8" y="185.3" transform="rotate(-90 159.8 185.3)">40</text>
<text x="174.2" y="181.9" transform="rotate(-90 174.2 181.9)">Ø80</text>
<text x="184.2" y="181.9" transform="rotate(-90 184.2 181.9)">Ø70</text>
<text x="197.2" y="181.9" transform="rotate(-90 197.2 181.9)">Ø32</text>
<text x="207.2" y="182.1" transform="rotate(-90 207.2 182.1)">Ø24</text>
<text x="397.9" y="189.2">6</text>
<text x="248.5" y="201.6">8</text>
<text x="159.8" y="209.8" transform="rotate(-90 159.8 209.8)">10</text>
<text x="109.6" y="211.4" transform="rotate(-90 109.6 211.4)">5</text>
<text x="337.2" y="222.2">2</text>
<text x="371.2" y="222.2">1</text>
<text x="159.8" y="238.4">20</text>
<text x="308.2" y="235.4">Bảng kê chi tiết</text>
<text x="252.2" y="242">Vị trí</text>
<text x="284.3" y="241.4">Slg</text>
<text x="315.5" y="241.9">Tên chi tiết</text>
<text x="376.7" y="241.6">Mô tả</text>
<text x="256.7" y="247.8">1</text>
<text x="286.8" y="247.8">1</text>
<text x="301" y="248.3">Tấm chân đế (base)</text>
<text x="356.1" y="247.9">Gang xám GX 15-32</text>
<text x="256.4" y="254.1">2</text>
<text x="286.4" y="254.1">2</text>
<text x="301" y="254.4">Giá đỡ trục (bracket)</text>
<text x="356.1" y="254.3">Gang xám GX 15-32</text>
<text x="109.3" y="263.2">12x2 lỗ</text>
<text x="256.4" y="260.5">3</text>
<text x="286.8" y="260.5">1</text>
<text x="301" y="260.6">Trục (shaft)</text>
<text x="356.1" y="260.6">Thép C45</text>
<text x="57.5" y="267.8">10</text>
<text x="256.2" y="266.8">4</text>
<text x="286.8" y="266.8">1</text>
<text x="301" y="267.3">Tang cuốn (roller)</text>
<text x="356.1" y="267">Thép đúc</text>
<text x="178.2" y="270.6">M10x1.5 - 6g</text>
<text x="256.4" y="273.2">5</text>
<text x="286.4" y="273.2">2</text>
<text x="301" y="273.3">Bạc lót (bushing)</text>
<text x="356.1" y="273.7">Đồng thau</text>
<text x="57" y="279.4">48</text>
<text x="256.4" y="279.5">6</text>
<text x="286.2" y="279.5">4</text>
<text x="301" y="279.7">ISO 4018 - M10 x 20(1)</text>
<text x="356.1" y="279.5">Hexagon head screws.</text>
<text x="356.1" y="285.9">Product grade C</text>
</g>
<g font-size="4.6">
<text x="186.3" y="63.3">⌀</text>
<text x="211.5" y="64.4">⌀</text>
<text x="86.7" y="140.6">⌀</text>
<text x="272.8" y="154.9">∠</text>
<text x="105.4" y="263.2">⌀</text>
</g>
</svg>
